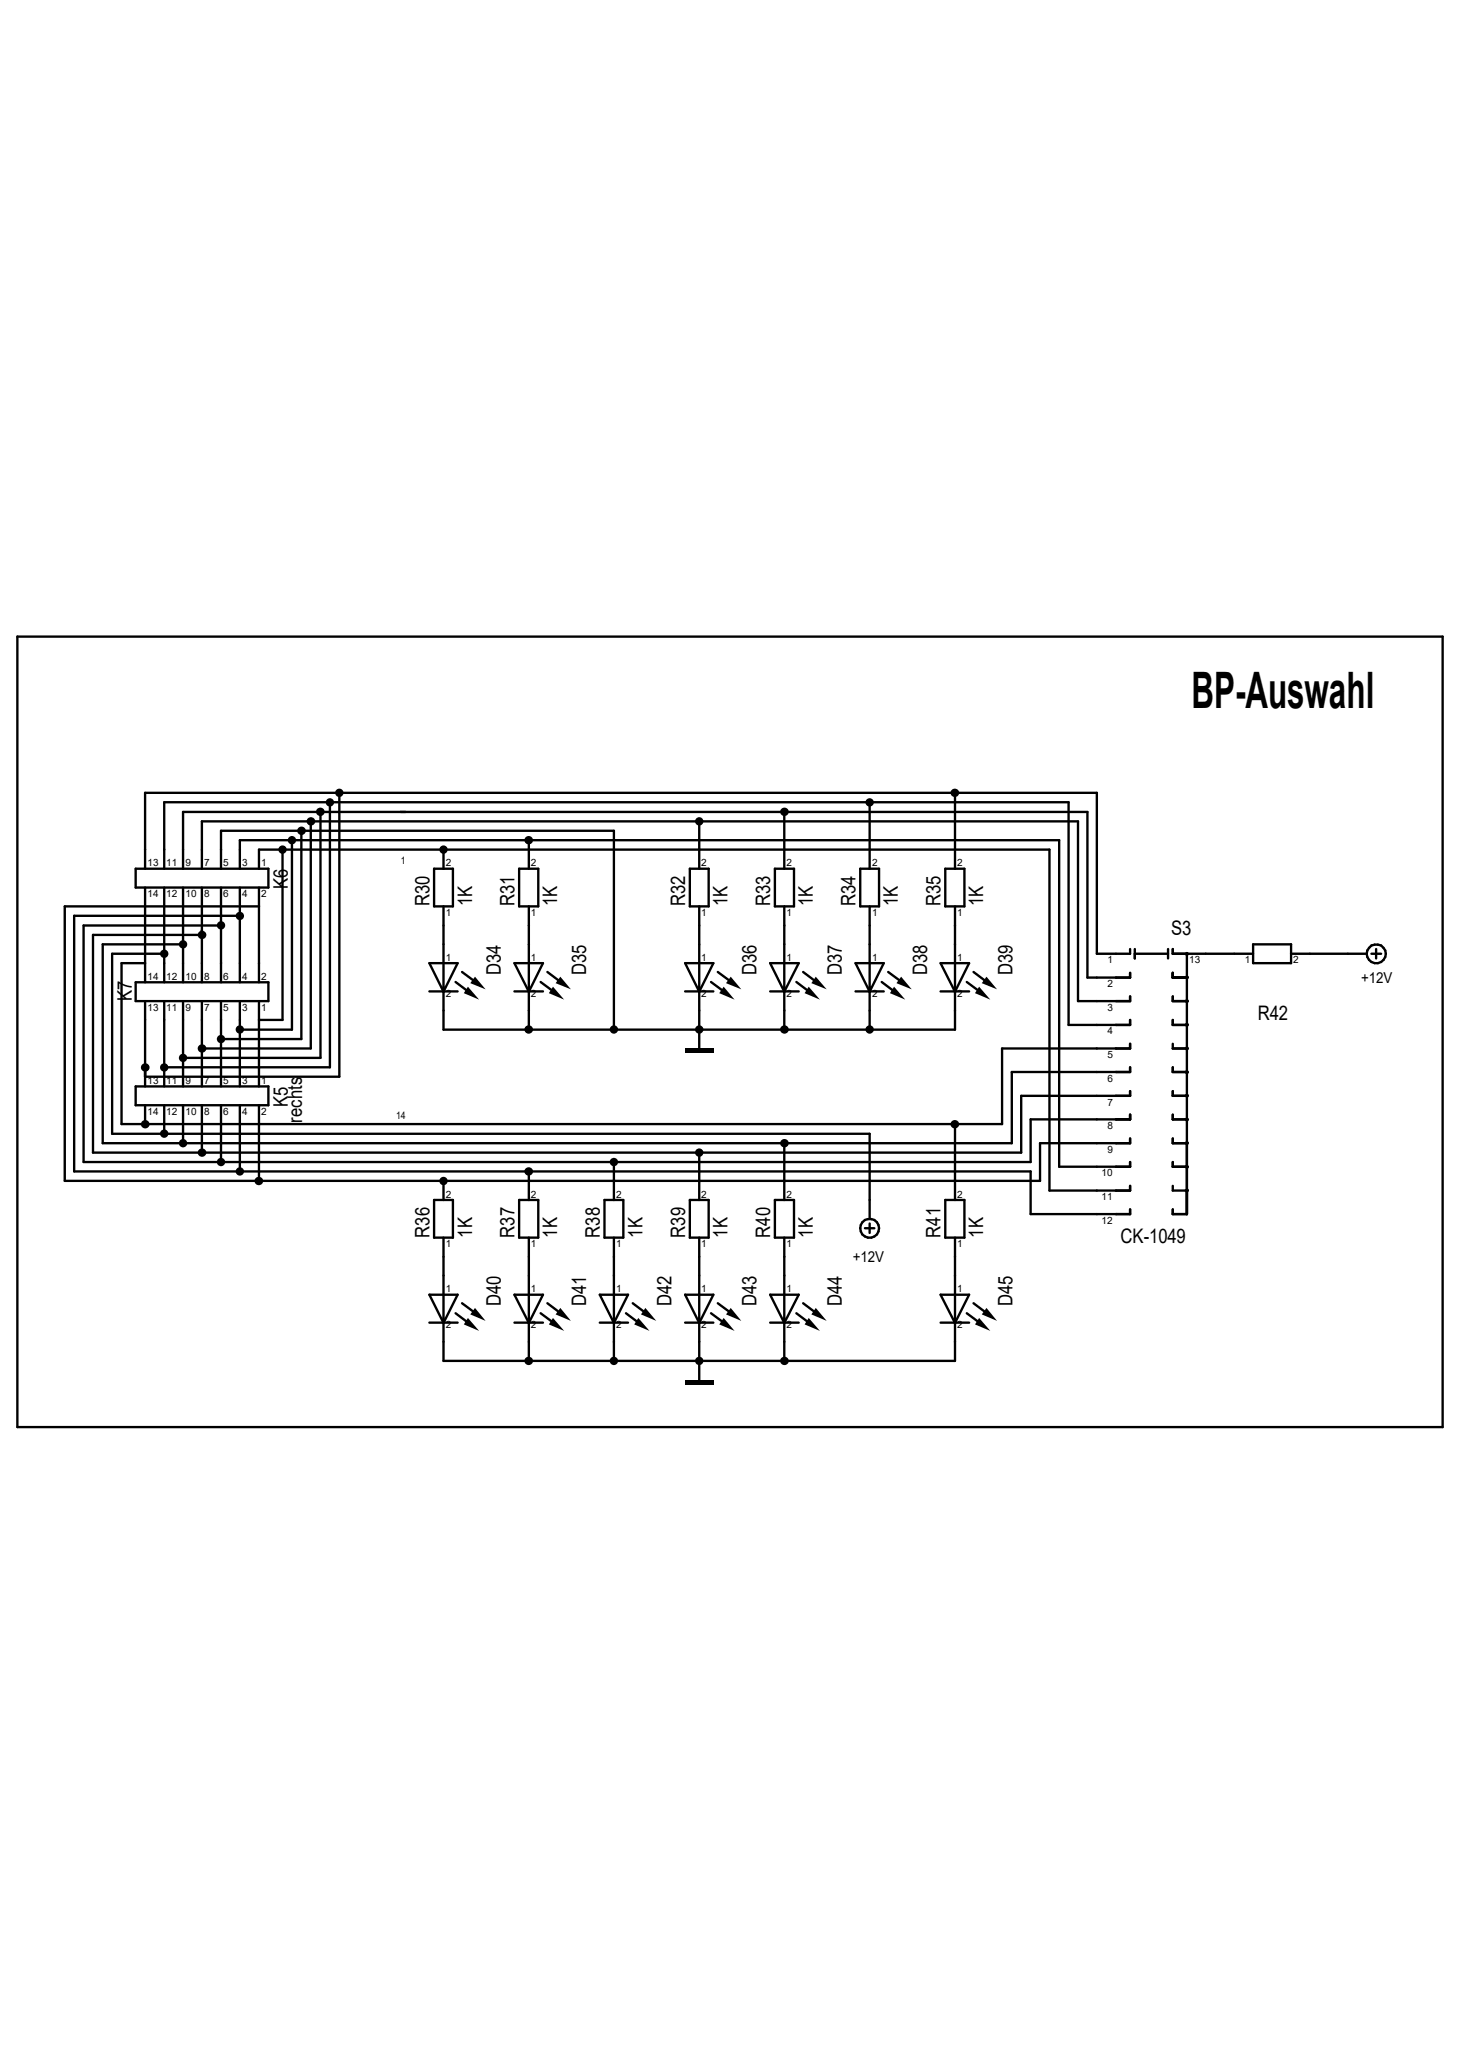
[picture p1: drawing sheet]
<svg xmlns="http://www.w3.org/2000/svg" width="210mm" height="297mm" viewBox="0 0 210 297" stroke-linecap="round" stroke-linejoin="round" font-family="sans-serif">
<g fill="none" stroke="#000" stroke-width=".34">
<path d="M2.5 91.6h205v113.8h-205zM43.3 119.5v30h-11.5M44.7 118.2v32.7h-15.7M46.1 116.8v35.4h-19.8M47.5 115.4v38.2h-23.9M48.8 114.1v40.8h-27.9M100.6 118.2v6.8M112.8 116.8v8.2M125.1 115.4v9.6M137.4 114.1v10.9M19.5 125h19.1v2.7h-19.1zM20.9 125v-10.9h136.9v23.1h4.8v-.6"/>
<path d="M20.9 138.6h-3.4v23.2h126.6v-10.9h18.5v-.7M20.9 127.7v13.7M23.6 137.2h-7.5v26h109v12.2M23.6 125v-9.6h130.1v32.1h8.9v-.7M23.6 127.7v13.7M26.3 135.9h-11.5v28.6h130.7v-10.2h17.1v-.7M26.3 125v-8.2h130.1v23.9h6.2v-.7M26.3 127.7v13.7M29 134.5h-15.6v31.4h133.5v-8.2h15.7v-.7M29 125v-6.8h126.1v25.9h7.5v-.7M29 127.7v13.7M31.8 125v-5.5h56.5v28.7"/>
<path d="M31.8 133.2h-19.8v34h136.3v-6.1h14.3v-.7M31.8 127.7v13.7M34.5 131.8h-23.8v36.8h137.6v6.1h14.3v-.7M34.5 125v-4.1h117.9v47h10.2v-.7M34.5 127.7v13.7M37.3 130.4h-28v39.5h140.3v-5.4h13v-.7M37.3 125v-2.7h113.7v49h11.6v-.7M37.3 127.7v13.7M40.6 122.3v24.5h-3.3M42 120.9v27.3h-7.5M61.8 138.6h4l-2 4.1zM62.4 125h2.8v5.4h-2.8z"/>
<path d="M63.8 130.4v17.8h73.6v-17.8M63.8 122.3v2.7M66.5 139.9l2.2 1.7M74 138.6h4.1l-2 4.1zM74.7 125h2.7v5.4h-2.7zM76.1 120.9v4.1M76.1 130.4v17.8M78.7 139.9l2.3 1.7M98.6 138.6h4l-2 4.1zM99.2 125h2.7v5.4h-2.7zM100.6 130.4v20.5M103.3 139.9l2.2 1.7"/>
<path d="M110.8 138.6h4.1l-2.1 4.1zM111.5 125h2.7v5.4h-2.7zM112.8 130.4v17.8M115.5 139.9l2.3 1.7M123.1 138.6h4l-2 4.1zM123.7 125h2.7v5.4h-2.7zM125.1 130.4v17.8M127.8 139.9l2.2 1.7M135.3 138.6h4.1l-2 4.1zM136 125h2.7v5.4h-2.7zM140 139.9l2.3 1.7M163.2 137.2h4.8"/>
<path d="M163.2 136.6v1.3M168 136.6v1.3M168.7 136.6v.6h11.6M168.7 140v.7h2M170.7 137.2v37.5h-2v-.7M180.3 135.9h5.4v2.7h-5.4zM185.7 137.2h10.9M197.3 137.2h1.4M198 136.6v1.3M19.5 141.4h19.1v2.7h-19.1zM19.5 156.3h19.1v2.7h-19.1zM20.9 144.1v12.2"/>
<path d="M20.9 159v2.8M23.6 144.1v12.2M23.6 159v4.2M26.3 144.1v12.2M26.3 159v5.5M29 144.1v12.2M29 159v6.9M31.8 144.1v12.2M31.8 159v8.2M34.5 144.1v12.2M34.5 159v9.6M37.3 144.1v12.2"/>
<path d="M37.3 159v10.9M61.8 142.7h4M65.5 141.3l2.3 1.7M74 142.7h4.1M77.8 141.3l2.3 1.7M98.6 142.7h4M102.3 141.3l2.3 1.7M110.8 142.7h4.1M114.6 141.3l2.2 1.7M123.1 142.7h4M126.8 141.3l2.3 1.7M135.3 142.7h4.1"/>
<path d="M139.1 141.3l2.3 1.7M168.7 157v.7h2M168.7 153.6v.7h2M168.7 150.2v.7h2M168.7 146.8v.7h2M168.7 143.4v.7h2M62.4 172.7h2.8v5.4h-2.8zM63.8 178.1v17.7h73.6v-17.7M63.8 169.9v2.8M74.7 172.7h2.7v5.4h-2.7zM76.1 168.6v4.1M76.1 178.1v17.7"/>
<path d="M87 172.7h2.7v5.4h-2.7zM88.3 167.2v5.5M88.3 178.1v17.7M99.2 172.7h2.7v5.4h-2.7zM100.6 165.9v6.8M100.6 178.1v20.4M111.5 172.7h2.7v5.4h-2.7zM112.8 164.5v8.2M112.8 178.1v17.7M124.4 176.7h1.4M125.1 176.1v1.3M136 172.7h2.7v5.4h-2.7z"/>
<path d="M137.4 161.8v10.9M168.7 170.6v.7h2M168.7 167.2v.7h2M168.7 163.8v.7h2M168.7 160.4v.7h2M61.8 190.3h4M61.8 186.3h4l-2 4.1zM65.5 189l2.3 1.7M66.5 187.5l2.2 1.7M74 190.3h4.1M74 186.3h4.1l-2 4.1zM77.8 189l2.3 1.7"/>
<path d="M78.7 187.5l2.3 1.7M86.3 190.3h4M86.3 186.3h4l-2 4.1zM90 189l2.3 1.7M91 187.5l2.3 1.7M98.6 190.3h4M98.6 186.3h4l-2 4.1zM102.3 189l2.3 1.7M103.3 187.5l2.2 1.7M110.8 190.3h4.1M110.8 186.3h4.1l-2.1 4.1zM114.6 189l2.2 1.7"/>
<path d="M115.5 187.5l2.3 1.7M135.3 190.3h4.1M135.3 186.3h4.1l-2 4.1zM139.1 189l2.3 1.7M140 187.5l2.3 1.7"/>
<circle cx="198" cy="137.2" r="1.38"/>
<circle cx="125.1" cy="176.8" r="1.36"/>
</g>
<g fill="#000">
<path d="M67.3 142l1.6 1.8-2.2-.9zM68.3 140.5l1.5 1.9-2.2-.9zM79.5 142l1.7 1.8-2.2-.9zM80.6 140.5l1.5 1.9-2.2-.9zM104.1 142l1.6 1.8-2.2-.9zM105.1 140.5l1.5 1.9-2.2-.9zM116.3 142l1.6 1.8-2.2-.9zM117.3 140.5l1.6 1.9-2.2-.9zM128.6 142l1.6 1.8-2.2-.9zM129.6 140.5l1.5 1.9-2.2-.9zM140.8 142l1.7 1.8-2.2-.9zM141.9 140.5l1.5 1.9-2.2-.9z"/>
<path d="M67.3 189.7l1.6 1.8-2.2-.9zM68.3 188.2l1.5 1.9-2.2-1zM79.5 189.7l1.7 1.8-2.2-.9zM80.6 188.2l1.5 1.9-2.2-1zM91.8 189.7l1.6 1.8-2.2-.9zM92.8 188.2l1.6 1.9-2.2-1zM104.1 189.7l1.6 1.8-2.2-.9zM105.1 188.2l1.5 1.9-2.2-1zM116.3 189.7l1.6 1.8-2.2-.9zM117.3 188.2l1.6 1.9-2.2-1zM140.8 189.7l1.7 1.8-2.2-.9zM141.9 188.2l1.5 1.9-2.2-1z"/>
<path d="M98.6 150.9h4v.7h-4z" fill-rule="evenodd"/>
<path d="M98.6 198.5h4v.7h-4z" fill-rule="evenodd"/>
<circle cx="43.4" cy="119.6" r=".62"/>
<circle cx="44.7" cy="118.2" r=".62"/>
<circle cx="46.1" cy="116.8" r=".62"/>
<circle cx="47.5" cy="115.5" r=".6"/>
<circle cx="48.8" cy="114.1" r=".6"/>
<circle cx="100.6" cy="118.2" r=".6"/>
<circle cx="112.8" cy="116.8" r=".62"/>
<circle cx="125.1" cy="115.5" r=".6"/>
<circle cx="137.4" cy="114.1" r=".62"/>
<circle cx="23.6" cy="137.2" r=".6"/>
<circle cx="26.3" cy="135.9" r=".6"/>
<circle cx="29.1" cy="134.5" r=".62"/>
<circle cx="31.8" cy="133.2" r=".6"/>
<circle cx="34.5" cy="131.8" r=".6"/>
<circle cx="40.6" cy="122.3" r=".6"/>
<circle cx="42" cy="120.9" r=".6"/>
<circle cx="63.8" cy="122.3" r=".6"/>
<circle cx="76.1" cy="120.9" r=".62"/>
<circle cx="170.7" cy="137.3" r=".3"/>
<circle cx="20.9" cy="153.6" r=".62"/>
<circle cx="23.6" cy="153.6" r=".6"/>
<circle cx="26.3" cy="152.2" r=".6"/>
<circle cx="29.1" cy="150.9" r=".62"/>
<circle cx="31.8" cy="149.5" r=".6"/>
<circle cx="34.5" cy="148.1" r=".6"/>
<circle cx="76.1" cy="148.2" r=".62"/>
<circle cx="88.3" cy="148.1" r=".6"/>
<circle cx="100.6" cy="148.1" r=".6"/>
<circle cx="112.8" cy="148.2" r=".62"/>
<circle cx="125.1" cy="148.1" r=".6"/>
<circle cx="170.7" cy="147.5" r=".3"/>
<circle cx="170.7" cy="140.7" r=".3"/>
<circle cx="170.7" cy="150.9" r=".3"/>
<circle cx="170.7" cy="154.3" r=".3"/>
<circle cx="170.7" cy="144.1" r=".3"/>
<circle cx="170.7" cy="157.7" r=".3"/>
<circle cx="20.9" cy="161.8" r=".62"/>
<circle cx="23.6" cy="163.1" r=".6"/>
<circle cx="26.3" cy="164.5" r=".6"/>
<circle cx="29.1" cy="165.9" r=".62"/>
<circle cx="31.8" cy="167.2" r=".6"/>
<circle cx="34.5" cy="168.6" r=".6"/>
<circle cx="37.2" cy="170" r=".62"/>
<circle cx="63.8" cy="169.9" r=".6"/>
<circle cx="76.1" cy="168.6" r=".62"/>
<circle cx="88.3" cy="167.2" r=".6"/>
<circle cx="100.6" cy="165.9" r=".6"/>
<circle cx="112.8" cy="164.5" r=".62"/>
<circle cx="137.4" cy="161.8" r=".62"/>
<circle cx="170.7" cy="161.1" r=".3"/>
<circle cx="170.7" cy="164.5" r=".3"/>
<circle cx="170.7" cy="167.9" r=".3"/>
<circle cx="170.7" cy="171.3" r=".3"/>
<circle cx="76.1" cy="195.8" r=".62"/>
<circle cx="88.3" cy="195.8" r=".6"/>
<circle cx="100.6" cy="195.8" r=".6"/>
<circle cx="112.8" cy="195.8" r=".62"/>
</g>
<text font-size="7.2" x="171.4" y="101.9">BP-Auswahl</text>
<g font-size="2.9">
<text x="41.4" y="128" transform="rotate(-90 41.4 128)">K6</text>
<text x="61.8" y="130.4" transform="rotate(-90 61.8 130.4)">R30</text>
<text x="67.9" y="130.4" transform="rotate(-90 67.9 130.4)">1K</text>
<text x="74" y="130.4" transform="rotate(-90 74 130.4)">R31</text>
<text x="80.1" y="130.4" transform="rotate(-90 80.1 130.4)">1K</text>
<text x="98.6" y="130.4" transform="rotate(-90 98.6 130.4)">R32</text>
<text x="104.6" y="130.4" transform="rotate(-90 104.6 130.4)">1K</text>
<text x="110.8" y="130.4" transform="rotate(-90 110.8 130.4)">R33</text>
<text x="116.9" y="130.4" transform="rotate(-90 116.9 130.4)">1K</text>
<text x="123.1" y="130.4" transform="rotate(-90 123.1 130.4)">R34</text>
<text x="129.2" y="130.4" transform="rotate(-90 129.2 130.4)">1K</text>
<text x="135.3" y="130.4" transform="rotate(-90 135.3 130.4)">R35</text>
<text x="141.4" y="130.4" transform="rotate(-90 141.4 130.4)">1K</text>
<text x="168.4" y="134.5">S3</text>
<text x="72.1" y="140.3" transform="rotate(-90 72.1 140.3)">D34</text>
<text x="84.3" y="140.3" transform="rotate(-90 84.3 140.3)">D35</text>
<text x="108.8" y="140.3" transform="rotate(-90 108.8 140.3)">D36</text>
<text x="121.1" y="140.3" transform="rotate(-90 121.1 140.3)">D37</text>
<text x="133.4" y="140.3" transform="rotate(-90 133.4 140.3)">D38</text>
<text x="145.6" y="140.3" transform="rotate(-90 145.6 140.3)">D39</text>
<text x="19" y="144.1" transform="rotate(-90 19 144.1)">K7</text>
<text x="180.9" y="146.8">R42</text>
<text x="41.4" y="159.3" transform="rotate(-90 41.4 159.3)">K5</text>
<text x="43.5" y="161.5" transform="rotate(-90 43.5 161.5)">rechts</text>
<text x="61.8" y="178.1" transform="rotate(-90 61.8 178.1)">R36</text>
<text x="67.9" y="178.1" transform="rotate(-90 67.9 178.1)">1K</text>
<text x="74" y="178.1" transform="rotate(-90 74 178.1)">R37</text>
<text x="80.1" y="178.1" transform="rotate(-90 80.1 178.1)">1K</text>
<text x="86.3" y="178.1" transform="rotate(-90 86.3 178.1)">R38</text>
<text x="92.4" y="178.1" transform="rotate(-90 92.4 178.1)">1K</text>
<text x="98.6" y="178.1" transform="rotate(-90 98.6 178.1)">R39</text>
<text x="104.6" y="178.1" transform="rotate(-90 104.6 178.1)">1K</text>
<text x="110.8" y="178.1" transform="rotate(-90 110.8 178.1)">R40</text>
<text x="116.9" y="178.1" transform="rotate(-90 116.9 178.1)">1K</text>
<text x="135.3" y="178.1" transform="rotate(-90 135.3 178.1)">R41</text>
<text x="141.4" y="178.1" transform="rotate(-90 141.4 178.1)">1K</text>
<text x="161.2" y="178.8">CK-1049</text>
<text x="72.1" y="188" transform="rotate(-90 72.1 188)">D40</text>
<text x="84.3" y="188" transform="rotate(-90 84.3 188)">D41</text>
<text x="96.6" y="188" transform="rotate(-90 96.6 188)">D42</text>
<text x="108.8" y="188" transform="rotate(-90 108.8 188)">D43</text>
<text x="121.1" y="188" transform="rotate(-90 121.1 188)">D44</text>
<text x="145.6" y="188" transform="rotate(-90 145.6 188)">D45</text>
</g>
<g font-size="2.2">
<text x="195.8" y="141.5">+12V</text>
<text x="122.7" y="181.6">+12V</text>
</g>
<g font-size="1.5">
<text x="57.7" y="124.3">1</text>
<text x="57" y="161.1">14</text>
</g>
<g font-size="1.4">
<text x="21.2" y="124.7">13</text>
<text x="23.9" y="124.7">11</text>
<text x="26.7" y="124.7">9</text>
<text x="29.4" y="124.7">7</text>
<text x="32.1" y="124.7">5</text>
<text x="34.8" y="124.7">3</text>
<text x="37.6" y="124.7">1</text>
<text x="64.1" y="124.7">2</text>
<text x="76.4" y="124.7">2</text>
<text x="100.9" y="124.7">2</text>
<text x="113.2" y="124.7">2</text>
<text x="125.4" y="124.7">2</text>
<text x="137.7" y="124.7">2</text>
<text x="21.2" y="129.1">14</text>
<text x="23.9" y="129.1">12</text>
<text x="26.7" y="129.1">10</text>
<text x="29.4" y="129.1">8</text>
<text x="32.1" y="129.1">6</text>
<text x="34.8" y="129.1">4</text>
<text x="37.6" y="129.1">2</text>
<text x="64.1" y="131.8">1</text>
<text x="76.4" y="131.8">1</text>
<text x="100.9" y="131.8">1</text>
<text x="113.2" y="131.8">1</text>
<text x="125.4" y="131.8">1</text>
<text x="137.7" y="131.8">1</text>
<text x="21.2" y="141">14</text>
<text x="23.9" y="141">12</text>
<text x="26.7" y="141">10</text>
<text x="29.4" y="141">8</text>
<text x="32.1" y="141">6</text>
<text x="34.8" y="141">4</text>
<text x="37.6" y="141">2</text>
<text x="64.1" y="143.4">2</text>
<text x="64.1" y="138.3">1</text>
<text x="76.4" y="143.4">2</text>
<text x="76.4" y="138.3">1</text>
<text x="100.9" y="143.4">2</text>
<text x="100.9" y="138.3">1</text>
<text x="113.2" y="143.4">2</text>
<text x="113.2" y="138.3">1</text>
<text x="125.4" y="143.4">2</text>
<text x="125.4" y="138.3">1</text>
<text x="137.7" y="143.4">2</text>
<text x="137.7" y="138.3">1</text>
<text x="159.3" y="142.1">2</text>
<text x="159.3" y="138.6">1</text>
<text x="171.1" y="138.6">13</text>
<text x="179.1" y="138.6">1</text>
<text x="186" y="138.6">2</text>
<text x="21.2" y="145.5">13</text>
<text x="23.9" y="145.5">11</text>
<text x="26.7" y="145.5">9</text>
<text x="29.4" y="145.5">7</text>
<text x="32.1" y="145.5">5</text>
<text x="34.8" y="145.5">3</text>
<text x="37.6" y="145.5">1</text>
<text x="159.3" y="148.8">4</text>
<text x="159.3" y="145.5">3</text>
<text x="159.3" y="155.7">6</text>
<text x="159.3" y="152.3">5</text>
<text x="21.2" y="160.4">14</text>
<text x="21.2" y="156">13</text>
<text x="23.9" y="160.4">12</text>
<text x="23.9" y="156">11</text>
<text x="26.7" y="156">9</text>
<text x="26.7" y="160.4">10</text>
<text x="29.4" y="160.4">8</text>
<text x="29.4" y="156">7</text>
<text x="32.1" y="160.4">6</text>
<text x="32.1" y="156">5</text>
<text x="34.8" y="160.4">4</text>
<text x="34.8" y="156">3</text>
<text x="37.6" y="156">1</text>
<text x="37.6" y="160.4">2</text>
<text x="159.3" y="159.1">7</text>
<text x="159.3" y="165.9">9</text>
<text x="159.3" y="162.5">8</text>
<text x="64.1" y="172.3">2</text>
<text x="76.4" y="172.3">2</text>
<text x="88.6" y="172.3">2</text>
<text x="100.9" y="172.3">2</text>
<text x="113.2" y="172.3">2</text>
<text x="137.7" y="172.3">2</text>
<text x="158.5" y="172.7">11</text>
<text x="158.5" y="169.3">10</text>
<text x="64.1" y="179.5">1</text>
<text x="76.4" y="179.5">1</text>
<text x="88.6" y="179.5">1</text>
<text x="100.9" y="179.5">1</text>
<text x="113.2" y="179.5">1</text>
<text x="137.7" y="179.5">1</text>
<text x="158.5" y="176.1">12</text>
<text x="64.1" y="186">1</text>
<text x="76.4" y="186">1</text>
<text x="88.6" y="186">1</text>
<text x="100.9" y="186">1</text>
<text x="113.2" y="186">1</text>
<text x="137.7" y="186">1</text>
<text x="64.1" y="191.1">2</text>
<text x="76.4" y="191.1">2</text>
<text x="88.6" y="191.1">2</text>
<text x="100.9" y="191.1">2</text>
<text x="113.2" y="191.1">2</text>
<text x="137.7" y="191.1">2</text>
</g>
</svg>
